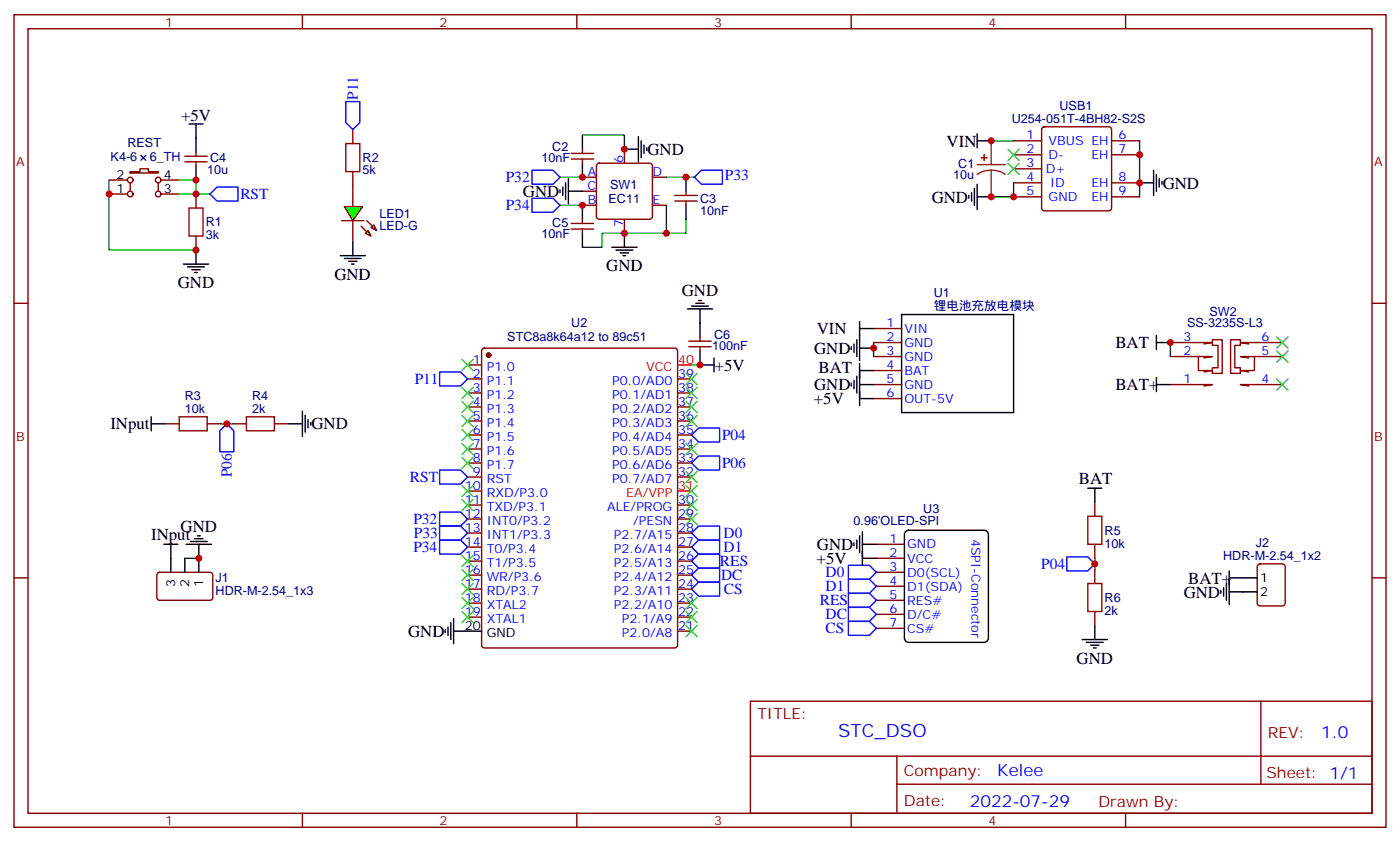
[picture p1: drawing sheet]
<svg xmlns="http://www.w3.org/2000/svg" width="353mm" height="212mm" viewBox="0 0 353 212" stroke-linecap="round" stroke-linejoin="round" font-family="sans-serif">
<g fill="none" stroke="#870000" stroke-width=".35">
<path d="M3.5 3.7h345.7v204.6h-345.7zM7.1 7.2h338.6v197.6h-338.6zM76.2 3.7v3.5M145.3 3.7v3.5M214.5 3.7v3.5M283.6 3.7v3.5M88.9 32.6v3.6M157.3 37.6v3.5M255.4 35.5h7.1M255.4 39h7.1M262.7 32.1l.5-.2h16.2a.71 .71 0 0 1 .7 .7v19.8l-.2 .5-.5 .2h-16.2l-.5-.2-.2-.5v-19.8zM280.1 35.5h7.1"/>
<path d="M280.1 39h7.1M27.5 48.9h4.6M27.5 45.3h4.6M32.8 43.2h2.5v-.7h2.1v.7h2.5v.4h-7.1zM32.8 46v2.2M39.9 46v2.2M40.6 48.9h4.6M40.6 45.3h4.6M88.9 43.2v8.8M88.9 55.6v5.3M146.8 51.7h3.5M146.8 44.6h3.5"/>
<path d="M146.8 48.2h3.5M150.5 41.3l.5-.2h12.7a.71 .71 0 0 1 .7 .7v12.7l-.2 .5-.5 .2h-12.7l-.5-.2-.2-.5v-12.7zM157.3 55.2v3.5M164.4 51.7h3.5M164.4 44.6h3.5M255.4 49.6h7.1M255.4 42.5h7.1M255.4 46h7.1M280.1 49.6h7.1M280.1 46h7.1M3.5 76.4h3.6M345.7 76.4h3.5"/>
<path d="M117.8 91.9h3.6M117.8 95.4h3.6M117.8 99h3.6M121.6 87.9l.5-.2h47.9a.71 .71 0 0 1 .7 .7v74.3l-.7 .5h-47.9l-.5-.3-.2-.4v-74.1zM170.7 95.4h3.6M170.7 99h3.6M220.1 82.7h7.1M220.1 86.3h7.1M220.1 89.8h7.1M220.1 93.3h7.1M220.1 96.8h7.1M41.6 106.7h3.6"/>
<path d="M52.2 106.7h3.5M58.6 106.7h3.5M69.1 106.7h3.6M117.8 102.5h3.6M117.8 106h3.6M117.8 109.5h3.6M117.8 113.1h3.6M117.8 116.6h3.6M170.7 102.5h3.6M170.7 106h3.6M170.7 109.5h3.6M170.7 113.1h3.6"/>
<path d="M170.7 116.6h3.6M220.1 100.4h7.1M117.8 120.1h3.6M117.8 123.6h3.6M117.8 127.2h3.6M117.8 130.7h3.6M117.8 134.2h3.6M117.8 137.8h3.6M170.7 120.1h3.6M170.7 127.2h3.6M170.7 130.7h3.6M170.7 134.2h3.6"/>
<path d="M170.7 137.8h3.6M220.8 137.1h7.1M3.5 145.5h3.6M117.8 141.3h3.6M117.8 144.8h3.6M117.8 148.3h3.6M117.8 151.9h3.6M117.8 155.4h3.6M170.7 141.3h3.6M170.7 144.8h3.6M170.7 148.3h3.6M170.7 151.9h3.6"/>
<path d="M170.7 155.4h3.6M170.7 158.9h3.6M220.8 158.2h7.1M220.8 154.7h7.1M220.8 151.2h7.1M220.8 147.6h7.1M220.8 144.1h7.1M220.8 140.6h7.1M317 142.2l.5-.2h5.6a.71 .71 0 0 1 .7 .7v9.4l-.7 .5h-5.6l-.5-.3-.2-.4v-9.2zM345.7 145.5h3.5M189.1 176.6h156.6v28.2h-156.6zM317.7 176.6v20.9"/>
<path d="M189.1 190.4h156.5M226 197.5h119.6M226 190.4v14.1M76.2 204.8v3.5M145.3 204.8v3.5M214.5 204.8v3.5M283.6 204.8v3.5"/>
<circle cx="32.8" cy="45.3" r=".71"/>
<circle cx="32.8" cy="48.9" r=".71"/>
<circle cx="39.9" cy="45.3" r=".71"/>
<circle cx="39.9" cy="48.9" r=".71"/>
</g>
<circle cx="123.1" cy="89.4" r=".53" fill="#870000" stroke="#870000" stroke-width=".35"/>
<g fill="none" stroke="#000" stroke-width=".35">
<path d="M47.6 31.2h3.6M49.4 31.2v3.5M157.3 37.6h3.6M160.9 34.4v6.3M161.6 35.5v4.2M162.3 36.5v2.1M163 37.2v.7M141.1 47.8v.7M141.8 47.1v2.1M142.5 46v4.3M143.2 48.2h3.6M143.2 45v6.3"/>
<path d="M157.3 58.7v3.6M46.2 66.5h6.4M47.3 67.2h4.2M48.3 67.9h2.1M49 68.6h.7M49.4 63v3.5M154.2 62.3h6.3M155.2 63h4.3M156.3 63.7h2.1M157 64.4h.7M227.2 79.2h28.2v24.7h-28.2zM176.4 91.9h3.5"/>
<path d="M179.9 90.1v3.6M214.5 87.3v.7M214.5 96.5v.7M215.2 86.6v2.1M215.2 95.8v2.1M215.9 85.5v4.3M215.9 94.7v4.3M216.6 87.7h3.5M216.6 81v9.8M216.6 91.5v10.6M216.6 82.7h3.5M216.6 93.3h3.5"/>
<path d="M216.6 96.8h3.5M38.1 106.7h3.5M38.1 105v3.5M72.7 106.7h3.5M76.2 103.5v6.4M76.9 104.6v4.2M77.6 105.7v2.1M78.3 106.4v.7M216.6 100.4h3.5M215.2 136.7v.7M215.9 136v2.1M216.6 134.9v4.3"/>
<path d="M217.3 133.9v8.4M217.3 137.1h3.5M228.1 134l.9-.5h19a1.06 1.06 0 0 1 1.1 1.1v26.1a1.13 1.13 0 0 1-1.1 1h-19a1.13 1.13 0 0 1-1.1-1v-26.1zM112.2 158.6v.7M112.9 157.9v2.1M113.6 156.8v4.2M114.3 158.9h7.1M114.3 155.8v6.3M217.3 140.6h3.5M307.6 148.7v.7M308.3 148v2.1M309 146.9v4.3"/>
<path d="M309.7 145.5h7.1M309.7 149h7.1M309.7 143.8v8.4"/>
</g>
<path d="M170.7 91.9h3.6M170.7 123.6h3.6" fill="none" stroke="#f00" stroke-width=".35"/>
<path d="M172.9 122.2l2.8 2.9M172.9 125.8l2.8 2.8M172.9 129.3l2.8 2.8M175.7 122.2l-2.8 2.9M175.7 125.8l-2.8 2.8M175.7 129.3l-2.8 2.8M116.4 150.5l2.8 2.8M116.4 154l2.8 2.8M119.2 150.5l-2.8 2.8M119.2 154l-2.8 2.8" fill="none" stroke="#3c3" stroke-width=".35"/>
<path d="M146.8 34h10.5v3.6M27.5 45.3v17.7h21.9M141.1 44.6h5.7M141.1 51.7h5.7M167.9 44.6h7.1M167.9 51.7v7M172.9 55.2v3.5h-21.2v3.6h-4.9M220.1 86.3v3.5M55.7 106.7h2.9" fill="none" stroke="#008700" stroke-width=".35"/>
<g fill="none" stroke="#00f" stroke-width=".35">
<path d="M52.9 48.9l1.8-1.8h5.3v3.5h-5.3zM134.1 42.9h5.2l1.8 1.7-1.8 1.8h-5.2zM134.1 49.9h5.2l1.8 1.8-1.8 1.7h-5.2zM175 44.6l1.7-1.7h5.3v3.5h-5.3zM57.1 106.7l1.8 1.8v5.3h-3.5v-5.3zM110.8 118.4h5.3l1.7 1.7-1.7 1.8h-5.3zM174.3 116.6l1.7-1.8h5.3v3.6h-5.3zM110.8 128.9h5.3l1.7 1.8-1.7 1.8h-5.3zM110.8 136h5.3l1.7 1.8-1.7 1.7h-5.3zM110.8 132.5h5.3l1.7 1.7-1.7 1.8h-5.3zM176 132.5h5.3v3.5h-5.3l-1.7-1.8zM176 136h5.3v3.5h-5.3l-1.7-1.7z"/>
<path d="M174.3 141.3l1.7-1.8h5.3v3.6h-5.3zM176 143.1h5.3v3.5h-5.3l-1.7-1.8zM176 146.6h5.3v3.5h-5.3l-1.7-1.8zM213.8 142.3h5.3l1.7 1.8-1.7 1.8h-5.3zM213.8 145.9h5.3l1.7 1.7-1.7 1.8h-5.3zM213.8 149.4h5.3l1.7 1.8-1.7 1.7h-5.3zM213.8 152.9h5.3l1.7 1.8-1.7 1.8h-5.3zM213.8 156.5h5.3l1.7 1.7-1.7 1.8h-5.3z"/>
</g>
<path d="M87.1 36.2h3.6v7h-3.6zM45.2 105h7v3.5h-7zM62.1 105h7v3.5h-7z" fill="none" stroke="#a10000" stroke-width=".35"/>
<g fill="#0f0" stroke="#870000" stroke-width=".35">
<path d="M92.1 58.7l.7-.7 .7 1.4z"/>
<path d="M94.2 56.6l.7 1.4-1.4-.7z"/>
</g>
<g fill="#870000" stroke="#870000" stroke-width=".35">
<path d="M91 57l1.4 1.4z"/>
<path d="M92.4 55.6l1.4 1.4z"/>
</g>
<path d="M86.1 55.6h5.6z" fill="#f00" stroke="#870000" stroke-width=".35"/>
<path d="M86.8 52h4.6l-2.5 3.6z" fill="#0f0" stroke="#870000" stroke-width=".35"/>
<path d="M87.1 25.6h3.6v5.3l-1.8 1.7-1.8-1.7zM110.8 93.7h5.3l1.7 1.7-1.7 1.8h-5.3zM174.3 109.5l1.7-1.7h5.3v3.5h-5.3zM268.8 140.2h5.3l1.8 1.8-1.8 1.8h-5.3z" fill="none" stroke="#00f" stroke-width=".35"/>
<g fill="none" stroke="#000" stroke-width=".35">
<path d="M49.4 34.7v3.6M146.8 34v3.6M246.2 33.7v3.5M246.2 35.5h3.6M49.4 41.8v3.5M146.8 41.1v3.5M146.8 51.7v3.5M146.8 58.7v3.6M172.9 44.6v3.6M172.9 51.7v3.5M244.1 49.2v.7M244.8 48.5v2.1"/>
<path d="M245.5 47.4v4.3M246.2 49.6h3.6M246.2 46.4v6.3M287.2 46h3.5M290.7 42.9v6.3M291.4 43.9v4.3M292.1 45v2.1M292.8 45.7v.7M85.7 64.4h6.4M86.8 65.1h4.2M87.8 65.8h2.2M88.5 66.5h.8"/>
<path d="M88.9 60.9v3.5M173.2 77.8h6.4M174.3 77.1h4.2M175.3 76.4h2.1M176 75.7h.7M176.4 77.8v7M176.4 88.4v3.5M291.4 84.5v3.5M291.4 95.1v3.5M291.4 86.3h3.5M291.4 96.8h3.5M41.3 137.1h3.5"/>
<path d="M43 137.1v7M46.9 137.1h6.4M48 136.3h4.2M49 135.6h2.2M49.7 134.9h.7M50.1 137.1v7M274.1 122.9h3.5M275.9 122.9v3.6M46.6 140.6v3.5M275.9 157.5v3.5M272.7 161h6.3M273.8 161.7h4.2"/>
<path d="M274.8 162.5h2.1M275.5 163.2h.7"/>
</g>
<path d="M249.8 35.5h5.6M287.2 35.5v14.1M45.2 45.3h4.2v3.6M45.2 48.9h7.7M255.4 46v3.6h-5.6h5.6M174.3 91.9h2.1M294.9 86.3v3.5M46.6 140.6h3.5M275.9 140.6v2.8" fill="none" stroke="#008700" stroke-width=".35"/>
<path d="M47.6 52.4h3.6v7h-3.6zM274.1 130h3.5v7.1h-3.5zM274.1 146.9h3.5v7.1h-3.5z" fill="none" stroke="#a10000" stroke-width=".35"/>
<g fill="none" stroke="#870000" stroke-width=".35">
<path d="M46.6 39.3h5.6M49.4 38.3v1M143.9 38.6h5.7M146.8 37.6v1M46.6 40.7h5.6M49.4 40.7v1.1M49.4 48.9v3.5M49.4 59.4v3.6M143.9 40h5.7M143.9 57.7h5.7M143.9 56.3h5.7M146.8 40v1.1"/>
<path d="M146.8 55.2v1.1M146.8 57.7v1M170 49.2h5.7M170 50.6h5.7M172.9 48.2v1M172.9 50.6v1.1M173.6 87.3h5.6M173.6 85.9h5.6M176.4 84.8v1.1M176.4 87.3v1.1M294.9 96.8h10.6l-2.1 .4M294.9 86.3h10.6l-2.1 .3"/>
<path d="M294.9 89.8h7.1M302 89.8h3.5l-2.1 .3M302 89.8v3.5h3.5l-2.1 .4M305.5 85.5h2.5v8.5h-2.5v-1.4h1.4v-5.6h-1.4zM310.1 85.5h2.5v1.5h-1.5v5.6h1.5v1.4h-2.5zM316.1 89.8h-3.5l2.1 .3M316.1 89.8v3.5h-3.5l2.1 .4M316.1 89.8h7M323.1 96.8h-10.5l2.1 .4M323.1 86.3h-10.5l2.1 .3M275.9 126.5v3.5M275.9 137.1v3.5"/>
<path d="M39.7 144.3l.5-.2h12.7a.71 .71 0 0 1 .7 .7v5.7l-.4 .6-13 .1-.5-.3-.2-.4v-5.7zM275.9 143.4v3.5M275.9 154v3.5"/>
</g>
<g fill="none" stroke="#3c3" stroke-width=".35">
<path d="M254 37.6l2.8 2.8M256.8 37.6l-2.8 2.8M254 41.1l2.8 2.8M256.8 41.1l-2.8 2.8M116.4 90.5l2.8 2.8M116.4 97.5l2.8 2.9M119.2 90.5l-2.8 2.8M119.2 97.5l-2.8 2.9M172.9 94l2.8 2.8M172.9 97.5l2.8 2.9M175.7 94l-2.8 2.8M175.7 97.5l-2.8 2.9"/>
<path d="M321.7 84.8l2.9 2.9M321.7 88.4l2.9 2.8M321.7 95.4l2.9 2.8M324.6 84.8l-2.9 2.9M324.6 88.4l-2.9 2.8M324.6 95.4l-2.9 2.8M116.4 101.1l2.8 2.8M116.4 104.6l2.8 2.8M116.4 108.1l2.8 2.8M116.4 111.7l2.8 2.8M116.4 115.2l2.8 2.8M119.2 101.1l-2.8 2.8"/>
<path d="M119.2 104.6l-2.8 2.8M119.2 108.1l-2.8 2.8M119.2 111.7l-2.8 2.8M119.2 115.2l-2.8 2.8M172.9 101.1l2.8 2.8M172.9 104.6l2.8 2.8M172.9 111.7l2.8 2.8M172.9 118.7l2.8 2.8M175.7 118.7l-2.8 2.8M175.7 101.1l-2.8 2.8M175.7 104.6l-2.8 2.8M175.7 111.7l-2.8 2.8"/>
<path d="M116.4 122.2l2.8 2.9M116.4 125.8l2.8 2.8M116.4 139.9l2.8 2.8M119.2 122.2l-2.8 2.9M119.2 125.8l-2.8 2.8M119.2 139.9l-2.8 2.8M116.4 143.4l2.8 2.8M116.4 146.9l2.8 2.9M119.2 143.4l-2.8 2.8M119.2 146.9l-2.8 2.9M172.9 150.5l2.8 2.8M172.9 154l2.8 2.8"/>
<path d="M172.9 157.5l2.8 2.8M175.7 150.5l-2.8 2.8M175.7 154l-2.8 2.8M175.7 157.5l-2.8 2.8"/>
</g>
<path d="M249.8 35.5v6M246.2 41.5h7.1M249.8 42.9l1.8 .2 1.7 .8M249.8 42.9l-1.9 .2-1.7 .8M249.8 42.9v6.7" fill="none" stroke="#8c2424" stroke-width=".35"/>
<g fill="#8c2424" stroke="#8c2424" stroke-width=".35">
<path d="M247.3 39.7h1.4z"/>
<path d="M248 39v1.4z"/>
</g>
<g fill="#c00">
<circle cx="157.3" cy="58.7" r=".88"/>
<circle cx="167.9" cy="58.7" r=".88"/>
<circle cx="157.3" cy="37.6" r=".88"/>
<circle cx="220.1" cy="87.7" r=".88"/>
<circle cx="57.2" cy="106.7" r=".88"/>
<circle cx="27.5" cy="48.9" r=".88"/>
<circle cx="275.9" cy="142" r=".88"/>
<circle cx="287.2" cy="39" r=".88"/>
<circle cx="287.2" cy="46" r=".88"/>
<circle cx="50.1" cy="140.6" r=".88"/>
<circle cx="176.4" cy="91.9" r=".88"/>
<circle cx="294.9" cy="86.3" r=".88"/>
<circle cx="249.8" cy="35.5" r=".88"/>
<circle cx="249.8" cy="49.6" r=".88"/>
<circle cx="255.4" cy="49.6" r=".88"/>
<circle cx="146.8" cy="44.6" r=".88"/>
<circle cx="172.9" cy="44.6" r=".88"/>
<circle cx="146.8" cy="51.7" r=".88"/>
<circle cx="49.4" cy="63" r=".88"/>
<circle cx="49.4" cy="48.9" r=".88"/>
<circle cx="49.4" cy="45.3" r=".88"/>
</g>
<text font-size="4.6" fill="#00f" x="211.2" y="185.6">STC_DSO</text>
<g font-size="4.2">
<text x="45.6" y="30.5">+5V</text>
<text x="163.2" y="39">GND</text>
<text x="238.5" y="36.9">VIN</text>
<text x="293" y="47.5">GND</text>
<text x="131.8" y="49.6">GND</text>
<text x="234.8" y="51">GND</text>
<text x="84.3" y="70.6">GND</text>
<text x="152.8" y="68.3">GND</text>
<text x="44.8" y="72.6">GND</text>
<text x="171.8" y="74.6">GND</text>
<text x="205.1" y="89.1">GND</text>
<text x="205.8" y="84.2">VIN</text>
<text x="281" y="87.7">BAT</text>
<text x="180.1" y="93.3">+5V</text>
<text x="206.3" y="94">BAT</text>
<text x="205.1" y="101.8">+5V</text>
<text x="205.1" y="98.3">GND</text>
<text x="281" y="98.3">BAT+</text>
<text x="27.8" y="108.1">INput</text>
<text x="78.5" y="108.1">GND</text>
<text x="271.9" y="121.8">BAT</text>
<text x="38.1" y="136">INput</text>
<text x="45.5" y="133.9">GND</text>
<text x="205.8" y="142">+5V</text>
<text x="205.9" y="138.5">GND</text>
<text x="299.4" y="146.9">BAT+</text>
<text x="298.3" y="150.5">GND</text>
<text x="102.8" y="160.4">GND</text>
<text x="271.3" y="167.1">GND</text>
</g>
<g font-size="4.2" fill="#00f">
<text x="332.9" y="185.8">1.0</text>
<text x="251.3" y="195.4">Kelee</text>
<text x="244.3" y="203.2">2022-07-29</text>
</g>
<g font-size="3.9" fill="#00f">
<text x="90.2" y="25.1" transform="rotate(-90 90.2 25.1)">P11</text>
<text x="127.4" y="45.9">P32</text>
<text x="182.7" y="45.4">P33</text>
<text x="60.6" y="50.1">RST</text>
<text x="127.4" y="52.9">P34</text>
<text x="104.5" y="96.7">P11</text>
<text x="181.9" y="110.8">P04</text>
<text x="181.9" y="118">P06</text>
<text x="58.4" y="120.2" transform="rotate(-90 58.4 120.2)">P06</text>
<text x="103.3" y="121.4">RST</text>
<text x="104.2" y="132">P32</text>
<text x="104.3" y="135.5">P33</text>
<text x="182.3" y="135.5">D0</text>
<text x="104.2" y="139">P34</text>
<text x="181.4" y="142.5">RES</text>
<text x="182.3" y="139">D1</text>
<text x="262.4" y="143.2">P04</text>
<text x="181.7" y="146.1">DC</text>
<text x="182.4" y="149.6">CS</text>
<text x="208" y="145.4">D0</text>
<text x="208" y="148.9">D1</text>
<text x="206.6" y="152.4">RES</text>
<text x="208" y="155.9">DC</text>
<text x="208" y="159.5">CS</text>
</g>
<g font-size="3.9" fill="#800">
<text x="190.9" y="181.2">TITLE:</text>
<text x="319.5" y="185.8">REV:</text>
<text x="227.8" y="195.4">Company:</text>
<text x="319.1" y="196">Sheet: 1/1</text>
<text x="227.8" y="203">Date:</text>
<text x="276.8" y="203.1">Drawn By:</text>
</g>
<g font-size="3.2" fill="#800">
<text x="41.6" y="6.7">1</text>
<text x="110.8" y="6.7">2</text>
<text x="179.9" y="6.7">3</text>
<text x="249.1" y="6.7">4</text>
<text x="4.1" y="41.8">A</text>
<text x="346.3" y="41.8">A</text>
<text x="4.1" y="110.9">B</text>
<text x="346.3" y="110.9">B</text>
<text x="41.6" y="207.8">1</text>
<text x="110.8" y="207.8">2</text>
<text x="179.9" y="207.8">3</text>
<text x="249.1" y="207.8">4</text>
</g>
<g font-size="3.2" fill="#000080">
<text x="267" y="27.7">USB1</text>
<text x="255" y="31">U254-051T-4BH82-S2S</text>
<text x="27.9" y="40.5">K4-6</text>
<text x="32.1" y="36.9">REST</text>
<text x="37.8" y="40.5">6_TH</text>
<text x="52.9" y="40.8">C4</text>
<text x="91.4" y="40.7">R2</text>
<text x="136.4" y="40.8">10nF</text>
<text x="139.2" y="38">C2</text>
<text x="52.2" y="43.9">10u</text>
<text x="91.4" y="43.9">5k</text>
<text x="153.8" y="47.5">SW1</text>
<text x="240.2" y="45">10u</text>
<text x="241.5" y="42.2">C1</text>
<text x="153.3" y="51">EC11</text>
<text x="176.4" y="51">C3</text>
<text x="51.9" y="57">R1</text>
<text x="95.6" y="58">LED-G</text>
<text x="95.6" y="54.9">LED1</text>
<text x="136.4" y="59.9">10nF</text>
<text x="139.2" y="57">C5</text>
<text x="176.4" y="54.2">10nF</text>
<text x="51.9" y="60.2">3k</text>
<text x="235.3" y="78">锂电池充放电模块</text>
<text x="235.3" y="74.8">U1</text>
<text x="144" y="82.5">U2</text>
<text x="299.2" y="82.5">SS-3235S-L3</text>
<text x="304.8" y="79.6">SW2</text>
<text x="127.8" y="86">STC8a8k64a12 to 89c51</text>
<text x="179.5" y="88.1">100nF</text>
<text x="179.9" y="85.3">C6</text>
<text x="46.6" y="100.7">R3</text>
<text x="63.5" y="100.7">R4</text>
<text x="46.6" y="103.9">10k</text>
<text x="63.5" y="103.9">2k</text>
<text x="232.6" y="129.1">U3</text>
<text x="215.1" y="132.3">0.96'OLED-SPI</text>
<text x="278.3" y="137.9">10k</text>
<text x="278.3" y="134.7">R5</text>
<text x="316.5" y="137.8">J2</text>
<text x="308.2" y="140.9">HDR-M-2.54_1x2</text>
<text x="54.3" y="149.9">HDR-M-2.54_1x3</text>
<text x="54.3" y="146.7">J1</text>
<text x="278.3" y="154.8">2k</text>
<text x="278.3" y="151.6">R6</text>
</g>
<g font-size="3.2" fill="#00f">
<text x="258.7" y="35.1">1</text>
<text x="281.9" y="35.1">6</text>
<text x="157" y="41.1" transform="rotate(-90 157 41.1)">6</text>
<text x="258.7" y="38.6">2</text>
<text x="264.2" y="36.5">VBUS EH</text>
<text x="264.2" y="40">D-</text>
<text x="275" y="40">EH</text>
<text x="281.9" y="38.6">7</text>
<text x="148.1" y="47.8">C</text>
<text x="148.1" y="44.3">A</text>
<text x="164.4" y="44.3">D</text>
<text x="258.7" y="42.2">3</text>
<text x="258.7" y="45.7">4</text>
<text x="263.5" y="43.6">D+</text>
<text x="264.6" y="47.1">ID</text>
<text x="275" y="47.1">EH</text>
<text x="281.9" y="45.7">8</text>
<text x="148.1" y="51.3">B</text>
<text x="164.4" y="51.3">E</text>
<text x="258.7" y="49.2">5</text>
<text x="264.2" y="50.6">GND</text>
<text x="275" y="50.6">EH</text>
<text x="281.9" y="49.2">9</text>
<text x="157" y="57.2" transform="rotate(-90 157 57.2)">7</text>
<text x="223.4" y="82.4">1</text>
<text x="227.9" y="83.8">VIN</text>
<text x="223.4" y="85.9">2</text>
<text x="223.4" y="89.4">3</text>
<text x="227.9" y="87.3">GND</text>
<text x="298.2" y="89.4">2</text>
<text x="298.2" y="85.9">3</text>
<text x="317.9" y="89.4">5</text>
<text x="317.9" y="85.9">6</text>
<text x="119.2" y="91.5">1</text>
<text x="119.2" y="95.1">2</text>
<text x="122.7" y="93.3">P1.0</text>
<text x="170.9" y="95.1">39</text>
<text x="223.4" y="93">4</text>
<text x="227.9" y="90.8">GND</text>
<text x="227.9" y="94.4">BAT</text>
<text x="119.2" y="98.6">3</text>
<text x="122.7" y="96.8">P1.1</text>
<text x="122.7" y="100.4">P1.2</text>
<text x="154.3" y="100.4">P0.1/AD1</text>
<text x="154.3" y="96.8">P0.0/AD0</text>
<text x="170.9" y="98.6">38</text>
<text x="223.4" y="96.5">5</text>
<text x="223.4" y="100">6</text>
<text x="227.9" y="97.9">GND</text>
<text x="227.9" y="101.4">OUT-5V</text>
<text x="298.2" y="96.5">1</text>
<text x="317.9" y="96.5">4</text>
<text x="119.2" y="102.1">4</text>
<text x="119.2" y="105.7">5</text>
<text x="122.7" y="103.9">P1.3</text>
<text x="122.7" y="107.4">P1.4</text>
<text x="154.3" y="107.4">P0.3/AD3</text>
<text x="154.3" y="103.9">P0.2/AD2</text>
<text x="170.9" y="105.7">36</text>
<text x="170.9" y="102.1">37</text>
<text x="119.2" y="109.2">6</text>
<text x="119.2" y="112.7">7</text>
<text x="122.7" y="110.9">P1.5</text>
<text x="154.3" y="110.9">P0.4/AD4</text>
<text x="170.9" y="112.7">34</text>
<text x="170.9" y="109.2">35</text>
<text x="119.2" y="116.2">8</text>
<text x="119.2" y="119.8">9</text>
<text x="122.7" y="114.5">P1.6</text>
<text x="122.7" y="118">P1.7</text>
<text x="154.3" y="118">P0.6/AD6</text>
<text x="154.3" y="114.5">P0.5/AD5</text>
<text x="170.9" y="119.8">32</text>
<text x="170.9" y="116.2">33</text>
<text x="117.1" y="123.3">10</text>
<text x="122.7" y="121.5">RST</text>
<text x="122.7" y="125.1">RXD/P3.0</text>
<text x="154.3" y="121.5">P0.7/AD7</text>
<text x="117.1" y="126.8">11</text>
<text x="117.1" y="130.4">12</text>
<text x="122.7" y="128.6">TXD/P3.1</text>
<text x="153" y="128.6">ALE/PROG</text>
<text x="170.9" y="130.4">29</text>
<text x="170.9" y="126.8">30</text>
<text x="117.1" y="133.9">13</text>
<text x="117.1" y="137.4">14</text>
<text x="122.7" y="132.1">INT0/P3.2</text>
<text x="122.7" y="135.6">INT1/P3.3</text>
<text x="154.7" y="135.6">P2.7/A15</text>
<text x="159.5" y="132.1">/PESN</text>
<text x="170.9" y="137.4">27</text>
<text x="170.9" y="133.9">28</text>
<text x="224.1" y="136.7">1</text>
<text x="244.8" y="135.6" transform="rotate(90 244.8 135.6)">4SPI-Connector</text>
<text x="117.1" y="140.9">15</text>
<text x="122.7" y="139.2">T0/P3.4</text>
<text x="122.7" y="142.7">T1/P3.5</text>
<text x="154.7" y="142.7">P2.5/A13</text>
<text x="154.7" y="139.2">P2.6/A14</text>
<text x="170.9" y="140.9">26</text>
<text x="224.1" y="143.8">3</text>
<text x="224.1" y="140.2">2</text>
<text x="228.6" y="141.6">VCC</text>
<text x="228.6" y="138.1">GND</text>
<text x="117.1" y="144.5">16</text>
<text x="117.1" y="148">17</text>
<text x="122.7" y="146.2">WR/P3.6</text>
<text x="122.7" y="149.8">RD/P3.7</text>
<text x="154.7" y="149.8">P2.3/A11</text>
<text x="154.7" y="146.2">P2.4/A12</text>
<text x="170.9" y="148">24</text>
<text x="170.9" y="144.5">25</text>
<text x="224.1" y="147.3">4</text>
<text x="228.6" y="148.7">D1(SDA)</text>
<text x="228.6" y="145.2">D0(SCL)</text>
<text x="117.1" y="151.5">18</text>
<text x="117.1" y="155">19</text>
<text x="122.7" y="153.3">XTAL2</text>
<text x="154.7" y="153.3">P2.2/A10</text>
<text x="170.9" y="155">22</text>
<text x="170.9" y="151.5">23</text>
<text x="224.1" y="154.3">6</text>
<text x="224.1" y="150.8">5</text>
<text x="228.6" y="155.8">D/C#</text>
<text x="228.6" y="152.2">RES#</text>
<text x="122.7" y="156.8">XTAL1</text>
<text x="156.7" y="160.3">P2.0/A8</text>
<text x="156.7" y="156.8">P2.1/A9</text>
<text x="170.9" y="158.6">21</text>
<text x="224.1" y="157.9">7</text>
<text x="228.6" y="159.3">CS#</text>
</g>
<g font-size="3.2">
<text x="29.4" y="45">2</text>
<text x="41.3" y="45">4</text>
<text x="29.4" y="48.5">1</text>
<text x="41.3" y="48.5">3</text>
<text x="44.1" y="147.9" transform="rotate(-90 44.1 147.9)">3</text>
<text x="47.6" y="147.9" transform="rotate(-90 47.6 147.9)">2</text>
<text x="51.2" y="147.9" transform="rotate(-90 51.2 147.9)">1</text>
<text x="317.5" y="146.6">1</text>
<text x="317.5" y="150.1">2</text>
<text x="117.1" y="158.6">20</text>
<text x="122.7" y="160.3">GND</text>
</g>
<g font-size="3.2" fill="#f00">
<text x="162.8" y="93.3">VCC</text>
<text x="170.9" y="91.5">40</text>
<text x="157.8" y="125.1">EA/VPP</text>
<text x="170.9" y="123.3">31</text>
</g>
</svg>
